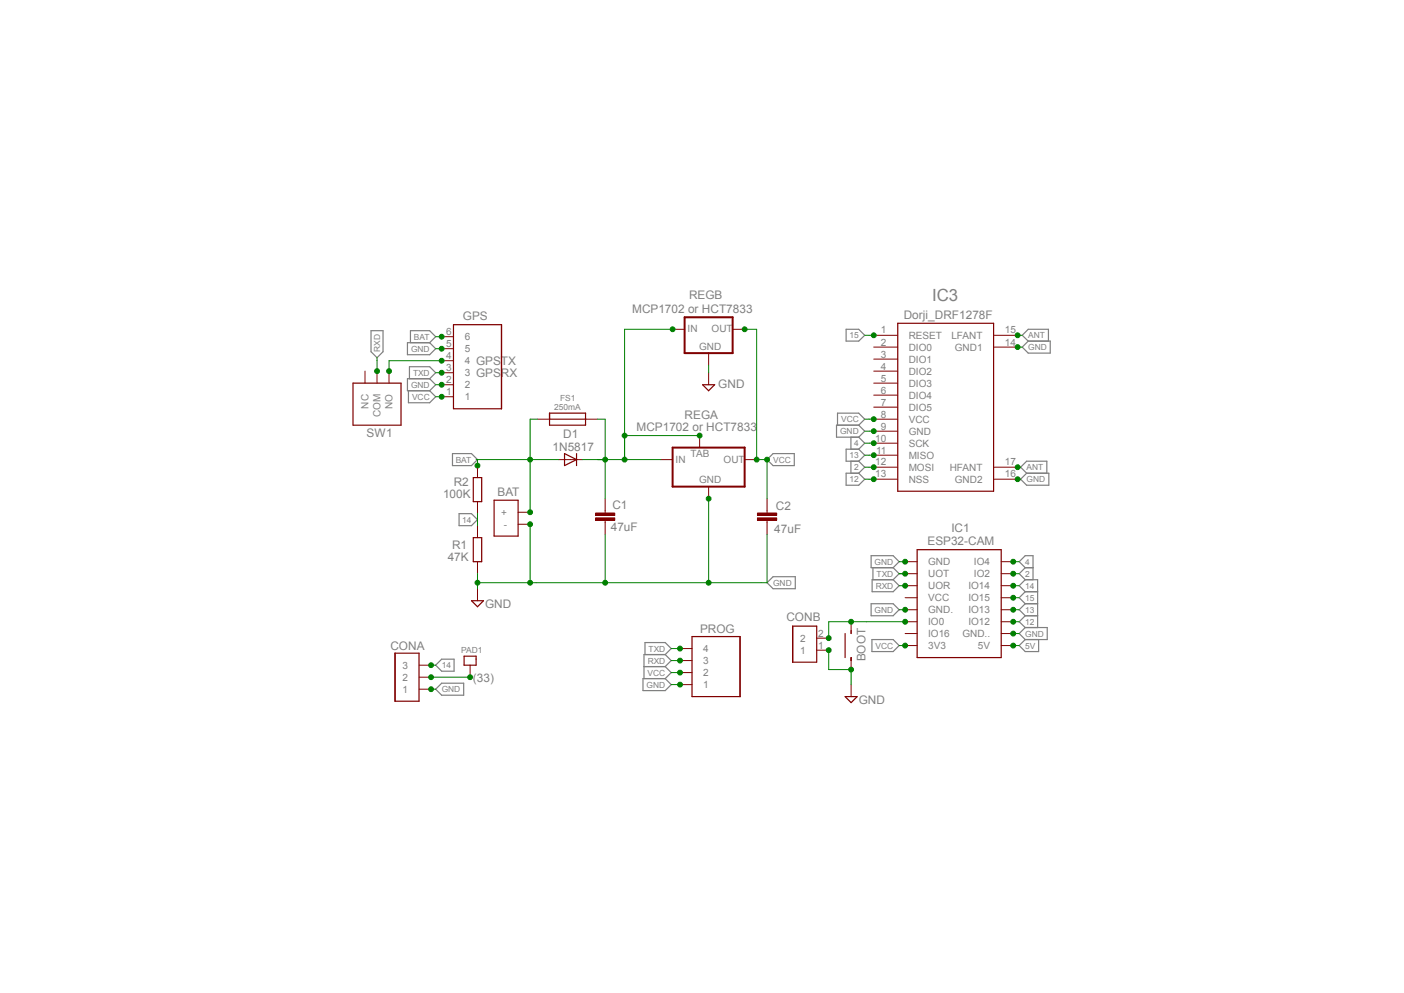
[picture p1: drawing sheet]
<svg xmlns="http://www.w3.org/2000/svg" width="297mm" height="210mm" viewBox="0 0 297 210" stroke-linecap="round" stroke-linejoin="round" font-family="sans-serif">
<g fill="none" stroke="#808080" stroke-width=".25">
<path d="M78.5 69.9h2.5v4.5l-1.2 1.2-1.3-1.2zM86.2 72.5h4.7l1.3 1.2-1.3 1.3h-4.7zM86.8 72.5v-2.6h4.1l1.3 1.3-1.3 1.3M179 69.6h2.7l1.2 1.3-1.2 1.2h-2.7zM216.2 73.4l1.3-1.3h4.7v2.6h-4.7zM217.5 72.1l-1.3-1.2 1.3-1.3h4.3v2.5M86.4 82.6v2.6h4.5l1.3-1.3-1.3-1.3M86.6 80.1v-2.5h4.3l1.3 1.2-1.3 1.3M90.9 80.1l1.3 1.3-1.3 1.2M90.9 80.1h-4.7v2.5h4.7M95.7 95.9h4l1.3 1.3-1.3 1.3h-4zM162.3 97.2l1.2-1.3h4.5v2.6h-4.5z"/>
<path d="M177.2 89.9v-2.5h4.5l1.2 1.2-1.2 1.3M180 92.5v2.5M180 97.5v2.6M181.7 89.9l1.2 1.3-1.2 1.3M181.7 89.9h-4.7v2.6h4.7M181.7 95h-2.7v2.5h2.7M181.7 97.5l1.2 1.3-1.2 1.3M181.7 95l1.2 1.3-1.2 1.2M181.7 92.5l1.2 1.2-1.2 1.3M97.1 108.6h2.6l1.3 1.3-1.3 1.3h-2.6zM179 100.1h2.7l1.2 1.2-1.2 1.3h-2.7zM184.3 117.5h4.6l1.3 1.3-1.3 1.3h-4.6z"/>
<path d="M215.9 101.3l1.3-1.2h4.7v2.5h-4.7zM217.2 100.1l-1.3-1.3 1.3-1.3h4.2v2.6M136.4 138.4v-2.5h4.3l1.3 1.3-1.3 1.2M140.7 138.4h-4.5v5.1M140.7 138.4l1.3 1.3-1.3 1.3M162.3 123.2l1.2-1.2h4.7v2.5h-4.7zM184.3 127.7h4.6l1.3 1.2-1.3 1.3h-4.6zM184.4 135.3h4.5l1.3 1.2-1.3 1.3h-4.5zM184.5 122.6h4.4l1.3 1.3-1.3 1.2h-4.4zM184.7 120.1v2.5M188.9 120.1l1.3 1.2-1.3 1.3M216.9 130.2h2.6"/>
<path d="M216.9 127.7h2.6M216.9 120.1h1.6M216.9 120.1l-1.3-1.3 1.3-1.3h1.6v5.1M216.9 132.7l-1.3 1.3 1.3 1.3M216.9 132.7h4.6v2.6h-4.6M216.9 135.3l-1.3 1.2 1.3 1.3h2.8v-2.5M216.9 125.1h2.6M216.9 122.6h2.6v10.1M216.9 120.1l-1.3 1.2 1.3 1.3M216.9 122.6l-1.3 1.3 1.3 1.2M216.9 125.1l-1.3 1.3 1.3 1.3M216.9 127.7l-1.3 1.2 1.3 1.3"/>
<path d="M216.9 130.2l-1.3 1.3 1.3 1.2M92.2 140.7l1.2-1.3h2.7v2.5h-2.7zM93.4 144.5h4.7v2.5h-4.7l-1.2-1.2zM136 143.5h4.7l1.3 1.3-1.3 1.2h-4.7zM136.2 141h4.5M140.7 141l1.3 1.2-1.3 1.3"/>
</g>
<path d="M95.9 68.7h10.2v17.7h-10.2zM100.1 101h1.8v5.1h-1.8zM100.1 113.7h1.8v5.1h-1.8zM104.5 105.8h5.1v7.6h-5.1zM194 116.2h17.8v22.9h-17.8zM99.7 127h2.6l-1.3 1.3zM146.4 134.6h10.1v12.7h-10.1z" fill="none" stroke="#800000" stroke-width=".25"/>
<g fill="none" stroke="#800000" stroke-width=".21">
<path d="M93.4 78.8h2.5M93.4 76.3h2.5M93.4 73.7h2.5M93.4 71.2h2.5M93.4 83.9h2.5M93.4 81.4h2.5M101 98.5v2.5M139.7 97.2h2.6M148 92.1v2.6M157.5 97.2h2.6M101 106.1v2.5M101 111.2v2.5"/>
<path d="M101 118.8v2.5M109.6 108.3h2.5M109.6 110.9h2.5M149.9 102.9v2.6M162.3 108v.5M162.3 110v.5M191.5 118.8h2.5M211.8 118.8h2.5M101 124.5v2.5M143.8 139.7h2.6M143.8 137.2h2.6M191.5 121.3h2.5"/>
<path d="M191.5 123.9h2.5M191.5 126.4h2.5M191.5 131.5h2.5M191.5 134h2.5M191.5 136.5h2.5M191.5 128.9h2.5M211.8 121.3h2.5M211.8 123.9h2.5M211.8 126.4h2.5M211.8 131.5h2.5M211.8 134h2.5M211.8 136.5h2.5"/>
<path d="M211.8 128.9h2.5M143.8 144.8h2.6M143.8 142.2h2.6"/>
</g>
<path d="M142.3 94.7h15.2v8.2h-15.2z" fill="none" stroke="#800000" stroke-width=".42"/>
<path d="M160.2 109.5h4.1v.5h-4.1z" fill-rule="evenodd" fill="#800000"/>
<path d="M160.2 109.5h4.1v.5h-4.1z" fill="none" stroke="#800000" stroke-width=".21"/>
<path d="M160.2 108.5h4.1v.5h-4.1z" fill-rule="evenodd" fill="#800000"/>
<path d="M128 108v.5M128 110v.5M160.2 108.5h4.1v.5h-4.1zM162.3 105.5v2.5M162.3 110.5v2.6" fill="none" stroke="#800000" stroke-width=".21"/>
<path d="M126 109.5h4v.5h-4z" fill-rule="evenodd" fill="#800000"/>
<path d="M126 109.5h4v.5h-4z" fill="none" stroke="#800000" stroke-width=".21"/>
<path d="M126 108.5h4v.5h-4z" fill-rule="evenodd" fill="#800000"/>
<g fill="none" stroke="#800000" stroke-width=".21">
<path d="M77.2 78.5v2.5M79.8 78.5v2.5M82.3 78.5v2.5M142.3 69.6h2.5M149.9 74.7v2.5M149.9 78.8v2.6M155 69.6h2.5M184.8 70.9h5.1M184.8 73.4h5.1M184.8 75.9h5.1M184.8 78.5h5.1M210.2 70.9h5.1"/>
<path d="M210.2 73.4h5.1M113.7 88.6h2.5M118.2 97.2h5M123.9 88.6h2.5M184.8 88.6h5.1M184.8 81h5.1M184.8 83.6h5.1M184.8 86.1h5.1M184.8 91.2h5.1M184.8 93.7h5.1M184.8 96.3h5.1M184.8 98.8h5.1"/>
<path d="M210.2 98.8h5.1M126 108.5h4v.5h-4zM128 105.5v2.5M128 110.5v2.6M184.8 101.3h5.1M210.2 101.3h5.1M172.8 137.5h2.5M172.8 135h2.5M180 131.5v2.5M180 139.1v2.5M88.6 145.8h2.6M88.6 143.2h2.6"/>
<path d="M88.6 140.7h2.6M99.4 140.7v2.5M180 144.8v2.5"/>
</g>
<g fill="none" stroke="#800000" stroke-width=".25">
<path d="M189.9 68.4h20.3v35.5h-20.3zM74.7 81h10.1v8.9h-10.1zM116.2 87.4h7.7v2.5h-7.7zM116.2 88.6h7.7M119.4 95.9l2.6 1.3-2.6 1.3zM122 95.9v2.6M148.6 81.4h2.6l-1.3 1.2zM83.6 138.1h5v10.2h-5zM98.2 138.8h2.5v1.9h-2.5zM167.7 132.4h5.1v7.6h-5.1zM178.8 134v5.1M180 133.3v.7"/>
<path d="M180 139.1v.6M178.8 147.3h2.5l-1.3 1.3z"/>
</g>
<path d="M144.8 67.1h10.2v7.6h-10.2z" fill="none" stroke="#800000" stroke-width=".42"/>
<path d="M101 121.3v3.2" fill="none" stroke="#008000" stroke-width=".21"/>
<circle cx="101" cy="123.2" r=".51" fill="#008000"/>
<g fill="none" stroke="#008000" stroke-width=".21">
<path d="M101 123.2h11.1"/>
<circle cx="101" cy="123.2" r=".51"/>
</g>
<circle cx="112.1" cy="110.9" r=".51" fill="#008000"/>
<g fill="none" stroke="#008000" stroke-width=".21">
<path d="M112.1 110.9v12.3M149.9 105.5v17.7"/>
<circle cx="112.1" cy="110.9" r=".51"/>
</g>
<circle cx="149.9" cy="105.5" r=".51" fill="#008000"/>
<g fill="none" stroke="#008000" stroke-width=".21">
<path d="M112.1 123.2h1.3"/>
<circle cx="149.9" cy="105.5" r=".51"/>
</g>
<circle cx="112.1" cy="123.2" r=".51" fill="#008000"/>
<g fill="none" stroke="#008000" stroke-width=".21">
<path d="M162.3 113.1v10.1h-48.9"/>
<circle cx="112.1" cy="123.2" r=".51"/>
</g>
<circle cx="149.9" cy="123.2" r=".51" fill="#008000"/>
<g fill="none" stroke="#008000" stroke-width=".21">
<path d="M128 113.1v10.1"/>
<circle cx="149.9" cy="123.2" r=".51"/>
</g>
<circle cx="128" cy="123.2" r=".51" fill="#008000"/>
<g fill="none" stroke="#008000" stroke-width=".21">
<path d="M92.2 81.4h1.2"/>
<circle cx="128" cy="123.2" r=".51"/>
</g>
<circle cx="93.4" cy="81.4" r=".51" fill="#008000"/>
<g fill="none" stroke="#008000" stroke-width=".21">
<path d="M190.2 128.9h1.3"/>
<circle cx="93.4" cy="81.4" r=".51"/>
</g>
<circle cx="191.5" cy="128.9" r=".51" fill="#008000"/>
<g fill="none" stroke="#008000" stroke-width=".21">
<path d="M190.2 118.8h1.3"/>
<circle cx="191.5" cy="128.9" r=".51"/>
</g>
<circle cx="191.5" cy="118.8" r=".51" fill="#008000"/>
<g fill="none" stroke="#008000" stroke-width=".21">
<path d="M214.3 134h1.3"/>
<circle cx="191.5" cy="118.8" r=".51"/>
</g>
<circle cx="214.3" cy="134" r=".51" fill="#008000"/>
<g fill="none" stroke="#008000" stroke-width=".21">
<path d="M142 144.8h1.8"/>
<circle cx="214.3" cy="134" r=".51"/>
</g>
<circle cx="143.8" cy="144.8" r=".51" fill="#008000"/>
<g fill="none" stroke="#008000" stroke-width=".21">
<path d="M91.2 145.8h1"/>
<circle cx="143.8" cy="144.8" r=".51"/>
</g>
<circle cx="91.2" cy="145.8" r=".51" fill="#008000"/>
<g fill="none" stroke="#008000" stroke-width=".21">
<path d="M92.2 73.7h1.2"/>
<circle cx="91.2" cy="145.8" r=".51"/>
</g>
<circle cx="93.4" cy="73.7" r=".51" fill="#008000"/>
<g fill="none" stroke="#008000" stroke-width=".21">
<path d="M180 141.6v3.2"/>
<circle cx="93.4" cy="73.7" r=".51"/>
</g>
<circle cx="180" cy="141.6" r=".51" fill="#008000"/>
<g fill="none" stroke="#008000" stroke-width=".21">
<path d="M175.3 137.5v4.1h4.7"/>
<circle cx="180" cy="141.6" r=".51"/>
</g>
<circle cx="175.3" cy="137.5" r=".51" fill="#008000"/>
<g fill="none" stroke="#008000" stroke-width=".21">
<path d="M149.9 77.2v1.6M182.9 91.2h1.9"/>
<circle cx="175.3" cy="137.5" r=".51"/>
</g>
<circle cx="184.8" cy="91.2" r=".51" fill="#008000"/>
<g fill="none" stroke="#008000" stroke-width=".21">
<path d="M215.3 73.4h.9"/>
<circle cx="184.8" cy="91.2" r=".51"/>
</g>
<circle cx="215.3" cy="73.4" r=".51" fill="#008000"/>
<g fill="none" stroke="#008000" stroke-width=".21">
<path d="M215.3 101.3h.6"/>
<circle cx="215.3" cy="73.4" r=".51"/>
</g>
<circle cx="215.3" cy="101.3" r=".51" fill="#008000"/>
<g fill="none" stroke="#008000" stroke-width=".21">
<path d="M92.2 83.9h1.2"/>
<circle cx="215.3" cy="101.3" r=".51"/>
</g>
<circle cx="93.4" cy="83.9" r=".51" fill="#008000"/>
<g fill="none" stroke="#008000" stroke-width=".21">
<path d="M190.2 136.5h1.3"/>
<circle cx="93.4" cy="83.9" r=".51"/>
</g>
<circle cx="191.5" cy="136.5" r=".51" fill="#008000"/>
<g fill="none" stroke="#008000" stroke-width=".21">
<path d="M142 142.2h1.8"/>
<circle cx="191.5" cy="136.5" r=".51"/>
</g>
<circle cx="143.8" cy="142.2" r=".51" fill="#008000"/>
<g fill="none" stroke="#008000" stroke-width=".21">
<path d="M160.1 97.2h2.2v8.3"/>
<circle cx="143.8" cy="142.2" r=".51"/>
</g>
<circle cx="162.3" cy="97.2" r=".51" fill="#008000"/>
<g fill="none" stroke="#008000" stroke-width=".21">
<path d="M157.5 69.6h2.6v27.6"/>
<circle cx="162.3" cy="97.2" r=".51"/>
</g>
<circle cx="157.5" cy="69.6" r=".51" fill="#008000"/>
<circle cx="157.5" cy="69.6" r=".51" fill="none" stroke="#008000" stroke-width=".21"/>
<circle cx="160.1" cy="97.2" r=".51" fill="#008000"/>
<g fill="none" stroke="#008000" stroke-width=".21">
<path d="M182.9 88.6h1.9"/>
<circle cx="160.1" cy="97.2" r=".51"/>
</g>
<circle cx="184.8" cy="88.6" r=".51" fill="#008000"/>
<g fill="none" stroke="#008000" stroke-width=".21">
<path d="M142 139.7h1.8"/>
<circle cx="184.8" cy="88.6" r=".51"/>
</g>
<circle cx="143.8" cy="139.7" r=".51" fill="#008000"/>
<g fill="none" stroke="#008000" stroke-width=".21">
<path d="M190.2 123.9h1.3"/>
<circle cx="143.8" cy="139.7" r=".51"/>
</g>
<circle cx="191.5" cy="123.9" r=".51" fill="#008000"/>
<g fill="none" stroke="#008000" stroke-width=".21">
<path d="M79.8 75.6v2.9"/>
<circle cx="191.5" cy="123.9" r=".51"/>
</g>
<circle cx="79.8" cy="78.5" r=".51" fill="#008000"/>
<g fill="none" stroke="#008000" stroke-width=".21">
<path d="M142 137.2h1.8"/>
<circle cx="79.8" cy="78.5" r=".51"/>
</g>
<circle cx="143.8" cy="137.2" r=".51" fill="#008000"/>
<g fill="none" stroke="#008000" stroke-width=".21">
<path d="M190.2 121.3h1.3"/>
<circle cx="143.8" cy="137.2" r=".51"/>
</g>
<circle cx="191.5" cy="121.3" r=".51" fill="#008000"/>
<g fill="none" stroke="#008000" stroke-width=".21">
<path d="M92.2 78.8h1.2M190.2 121.3h1.3"/>
<circle cx="191.5" cy="121.3" r=".51"/>
</g>
<circle cx="93.4" cy="78.8" r=".51" fill="#008000"/>
<g fill="none" stroke="#008000" stroke-width=".21">
<path d="M100.7 97.2h17.5M112.1 97.2v11.1"/>
<circle cx="93.4" cy="78.8" r=".51"/>
</g>
<circle cx="112.1" cy="97.2" r=".51" fill="#008000"/>
<circle cx="112.1" cy="97.2" r=".51" fill="none" stroke="#008000" stroke-width=".21"/>
<circle cx="112.1" cy="108.3" r=".51" fill="#008000"/>
<g fill="none" stroke="#008000" stroke-width=".21">
<path d="M101 97.2v1.3M113.7 88.6h-1.6v8.6"/>
<circle cx="112.1" cy="108.3" r=".51"/>
</g>
<circle cx="101" cy="98.5" r=".51" fill="#008000"/>
<g fill="none" stroke="#008000" stroke-width=".21">
<path d="M92.2 71.2h1.2"/>
<circle cx="101" cy="98.5" r=".51"/>
</g>
<circle cx="93.4" cy="71.2" r=".51" fill="#008000"/>
<g fill="none" stroke="#008000" stroke-width=".21">
<path d="M183.2 131.5h8.3"/>
<circle cx="93.4" cy="71.2" r=".51"/>
</g>
<circle cx="191.5" cy="131.5" r=".51" fill="#008000"/>
<g fill="none" stroke="#008000" stroke-width=".21">
<path d="M180 131.5h3.2"/>
<circle cx="191.5" cy="131.5" r=".51"/>
</g>
<circle cx="180" cy="131.5" r=".51" fill="#008000"/>
<g fill="none" stroke="#008000" stroke-width=".21">
<path d="M180 131.5h-4.7v3.5"/>
<circle cx="180" cy="131.5" r=".51"/>
</g>
<circle cx="175.3" cy="135" r=".51" fill="#008000"/>
<g fill="none" stroke="#008000" stroke-width=".21">
<path d="M215.3 70.9h.9"/>
<circle cx="175.3" cy="135" r=".51"/>
</g>
<circle cx="215.3" cy="70.9" r=".51" fill="#008000"/>
<g fill="none" stroke="#008000" stroke-width=".21">
<path d="M215.3 98.8h.6"/>
<circle cx="215.3" cy="70.9" r=".51"/>
</g>
<circle cx="215.3" cy="98.8" r=".51" fill="#008000"/>
<g fill="none" stroke="#008000" stroke-width=".21">
<path d="M214.3 121.3h1.3"/>
<circle cx="215.3" cy="98.8" r=".51"/>
</g>
<circle cx="214.3" cy="121.3" r=".51" fill="#008000"/>
<g fill="none" stroke="#008000" stroke-width=".21">
<path d="M182.9 98.8h1.9"/>
<circle cx="214.3" cy="121.3" r=".51"/>
</g>
<circle cx="184.8" cy="98.8" r=".51" fill="#008000"/>
<g fill="none" stroke="#008000" stroke-width=".21">
<path d="M214.3 123.9h1.3"/>
<circle cx="184.8" cy="98.8" r=".51"/>
</g>
<circle cx="214.3" cy="123.9" r=".51" fill="#008000"/>
<g fill="none" stroke="#008000" stroke-width=".21">
<path d="M101 108.6v2.6M91.2 140.7h1"/>
<circle cx="214.3" cy="123.9" r=".51"/>
</g>
<circle cx="91.2" cy="140.7" r=".51" fill="#008000"/>
<g fill="none" stroke="#008000" stroke-width=".21">
<path d="M214.3 126.4h1.3"/>
<circle cx="91.2" cy="140.7" r=".51"/>
</g>
<circle cx="214.3" cy="126.4" r=".51" fill="#008000"/>
<g fill="none" stroke="#008000" stroke-width=".21">
<path d="M182.9 70.9h1.9"/>
<circle cx="214.3" cy="126.4" r=".51"/>
</g>
<circle cx="184.8" cy="70.9" r=".51" fill="#008000"/>
<g fill="none" stroke="#008000" stroke-width=".21">
<path d="M214.3 128.9h1.3"/>
<circle cx="184.8" cy="70.9" r=".51"/>
</g>
<circle cx="214.3" cy="128.9" r=".51" fill="#008000"/>
<g fill="none" stroke="#008000" stroke-width=".21">
<path d="M182.9 96.3h1.9"/>
<circle cx="214.3" cy="128.9" r=".51"/>
</g>
<circle cx="184.8" cy="96.3" r=".51" fill="#008000"/>
<g fill="none" stroke="#008000" stroke-width=".21">
<path d="M214.3 136.5h1.3"/>
<circle cx="184.8" cy="96.3" r=".51"/>
</g>
<circle cx="214.3" cy="136.5" r=".51" fill="#008000"/>
<g fill="none" stroke="#008000" stroke-width=".21">
<path d="M132.1 92.1h15.9"/>
<circle cx="214.3" cy="136.5" r=".51"/>
</g>
<circle cx="148" cy="92.1" r=".51" fill="#008000"/>
<g fill="none" stroke="#008000" stroke-width=".21">
<path d="M123.2 97.2h16.5M128 97.2v8.3"/>
<circle cx="148" cy="92.1" r=".51"/>
</g>
<circle cx="128" cy="97.2" r=".51" fill="#008000"/>
<g fill="none" stroke="#008000" stroke-width=".21">
<path d="M142.3 69.6h-10.2v22.5"/>
<circle cx="128" cy="97.2" r=".51"/>
</g>
<circle cx="142.3" cy="69.6" r=".51" fill="#008000"/>
<circle cx="142.3" cy="69.6" r=".51" fill="none" stroke="#008000" stroke-width=".21"/>
<circle cx="132.1" cy="92.1" r=".51" fill="#008000"/>
<g fill="none" stroke="#008000" stroke-width=".21">
<path d="M126.4 88.6h1.6v8.6h-1.6M132.1 92.1v5.1"/>
<circle cx="132.1" cy="92.1" r=".51"/>
</g>
<circle cx="132.1" cy="97.2" r=".51" fill="#008000"/>
<g fill="none" stroke="#008000" stroke-width=".21">
<path d="M91.2 143.2h8.2"/>
<circle cx="132.1" cy="97.2" r=".51"/>
</g>
<circle cx="99.4" cy="143.2" r=".51" fill="#008000"/>
<circle cx="99.4" cy="143.2" r=".51" fill="none" stroke="#008000" stroke-width=".21"/>
<circle cx="91.2" cy="143.2" r=".51" fill="#008000"/>
<g fill="none" stroke="#008000" stroke-width=".21">
<path d="M82.3 76.3h11.1"/>
<circle cx="91.2" cy="143.2" r=".51"/>
</g>
<circle cx="93.4" cy="76.3" r=".51" fill="#008000"/>
<g fill="none" stroke="#008000" stroke-width=".21">
<path d="M82.3 76.3v2.2"/>
<circle cx="93.4" cy="76.3" r=".51"/>
</g>
<circle cx="82.3" cy="78.5" r=".51" fill="#008000"/>
<g fill="none" stroke="#008000" stroke-width=".21">
<path d="M214.3 131.5h1.3"/>
<circle cx="82.3" cy="78.5" r=".51"/>
</g>
<circle cx="214.3" cy="131.5" r=".51" fill="#008000"/>
<g fill="none" stroke="#008000" stroke-width=".21">
<path d="M182.9 101.3h1.9"/>
<circle cx="214.3" cy="131.5" r=".51"/>
</g>
<circle cx="184.8" cy="101.3" r=".51" fill="#008000"/>
<g fill="none" stroke="#008000" stroke-width=".21">
<path d="M214.3 118.8h1.3"/>
<circle cx="184.8" cy="101.3" r=".51"/>
</g>
<circle cx="214.3" cy="118.8" r=".51" fill="#008000"/>
<g fill="none" stroke="#008000" stroke-width=".21">
<path d="M182.9 93.7h1.9"/>
<circle cx="214.3" cy="118.8" r=".51"/>
</g>
<circle cx="184.8" cy="93.7" r=".51" fill="#008000"/>
<circle cx="184.8" cy="93.7" r=".51" fill="none" stroke="#008000" stroke-width=".21"/>
<text font-size="3.6" fill="#808080" x="197.2" y="63.6">IC3</text>
<g font-size="2.5" fill="#808080">
<text x="145.8" y="63.3">REGB</text>
<text x="97.9" y="67.6">GPS</text>
<text x="133.7" y="66.1">MCP1702 or HCT7833</text>
<text x="191.2" y="67.4">Dorji_DRF1278F</text>
<text x="100.7" y="77.2">GPSTX</text>
<text x="100.7" y="79.8">GPSRX</text>
<text x="151.9" y="82">GND</text>
<text x="144.8" y="88.6">REGA</text>
<text x="77.6" y="92.5">SW1</text>
<text x="116.9" y="95.4">1N5817</text>
<text x="119.1" y="92.6">D1</text>
<text x="134.7" y="91.2">MCP1702 or HCT7833</text>
<text x="93.7" y="105.3">100K</text>
<text x="96" y="102.7">R2</text>
<text x="105.2" y="104.9">BAT</text>
<text x="129.5" y="107.6">C1</text>
<text x="164.1" y="108">C2</text>
<text x="129.2" y="112.4">47uF</text>
<text x="163.8" y="112.7">47uF</text>
<text x="201.3" y="112.4">IC1</text>
<text x="94.7" y="118.6">47K</text>
<text x="95.6" y="116">R1</text>
<text x="196.2" y="115.3">ESP32-CAM</text>
<text x="102.6" y="128.6">GND</text>
<text x="166.4" y="131.4">CONB</text>
<text x="82.6" y="137.4">CONA</text>
<text x="148.1" y="133.9">PROG</text>
<text x="183.1" y="139.9" transform="rotate(-90 183.1 139.9)">BOOT</text>
<text x="100" y="144.1">(33)</text>
<text x="181.7" y="148.9">GND</text>
</g>
<g font-size="2.1" fill="#808080">
<text x="94.4" y="70.9">6</text>
<text x="98.3" y="72">6</text>
<text x="145.5" y="70.3">IN</text>
<text x="150.5" y="70.3">OUT</text>
<text x="186.4" y="70.5">1</text>
<text x="192.2" y="71.7">RESET</text>
<text x="201.3" y="71.7">LFANT</text>
<text x="212.6" y="70.5">15</text>
<text x="94.4" y="75.9">4</text>
<text x="94.4" y="73.4">5</text>
<text x="98.3" y="77">4</text>
<text x="98.3" y="74.5">5</text>
<text x="147.9" y="73.9">GND</text>
<text x="186.4" y="73.1">2</text>
<text x="186.4" y="75.6">3</text>
<text x="192.2" y="74.2">DIO0</text>
<text x="192.2" y="76.7">DIO1</text>
<text x="202" y="74.2">GND1</text>
<text x="212.6" y="73.1">14</text>
<text x="94.4" y="83.5">1</text>
<text x="94.4" y="81">2</text>
<text x="94.4" y="78.4">3</text>
<text x="98.3" y="82.1">2</text>
<text x="98.3" y="79.6">3</text>
<text x="186.4" y="78.1">4</text>
<text x="186.4" y="80.7">5</text>
<text x="186.4" y="83.2">6</text>
<text x="192.2" y="79.2">DIO2</text>
<text x="192.2" y="81.8">DIO3</text>
<text x="78" y="86.4" transform="rotate(-90 78 86.4)">NC</text>
<text x="80.5" y="88.3" transform="rotate(-90 80.5 88.3)">COM</text>
<text x="83.1" y="86.5" transform="rotate(-90 83.1 86.5)">NO</text>
<text x="98.3" y="84.7">1</text>
<text x="186.4" y="85.8">7</text>
<text x="186.4" y="88.3">8</text>
<text x="192.2" y="84.3">DIO4</text>
<text x="192.2" y="86.9">DIO5</text>
<text x="192.2" y="89.4">VCC</text>
<text x="185.2" y="93.4">10</text>
<text x="185.3" y="95.9">11</text>
<text x="186.4" y="90.8">9</text>
<text x="192.2" y="91.9">GND</text>
<text x="192.2" y="94.5">SCK</text>
<text x="142.9" y="97.8">IN</text>
<text x="146.1" y="96.6">TAB</text>
<text x="153.1" y="97.8">OUT</text>
<text x="185.2" y="98.4">12</text>
<text x="185.2" y="101">13</text>
<text x="192.2" y="97">MISO</text>
<text x="192.2" y="99.6">MOSI</text>
<text x="200.9" y="99.6">HFANT</text>
<text x="212.6" y="101">16</text>
<text x="212.6" y="98.4">17</text>
<text x="147.9" y="102.1">GND</text>
<text x="192.2" y="102.1">NSS</text>
<text x="202" y="102.1">GND2</text>
<text x="106" y="109.1">+</text>
<text x="106.6" y="111.6">-</text>
<text x="196.3" y="119.5">GND</text>
<text x="206" y="119.5">IO4</text>
<text x="196.3" y="122.1">UOT</text>
<text x="196.3" y="124.6">UOR</text>
<text x="204.9" y="124.6">IO14</text>
<text x="206" y="122.1">IO2</text>
<text x="196.3" y="127.2">VCC</text>
<text x="196.3" y="129.7">GND.</text>
<text x="204.9" y="129.7">IO13</text>
<text x="204.9" y="127.2">IO15</text>
<text x="148.8" y="137.9">4</text>
<text x="169.2" y="135.7">2</text>
<text x="173.1" y="137.2">1</text>
<text x="173.1" y="134.6">2</text>
<text x="196.3" y="132.2">IO0</text>
<text x="196.3" y="134.7">IO16</text>
<text x="196.3" y="137.3">3V3</text>
<text x="203.6" y="134.8">GND..</text>
<text x="204.9" y="132.2">IO12</text>
<text x="206.9" y="137.3">5V</text>
<text x="85.1" y="144">2</text>
<text x="85.1" y="141.4">3</text>
<text x="148.8" y="143">2</text>
<text x="148.8" y="140.5">3</text>
<text x="169.2" y="138.3">1</text>
<text x="85.1" y="146.5">1</text>
<text x="148.8" y="145.5">1</text>
</g>
<g font-size="1.8" fill="#808080">
<text x="87.5" y="71.8">BAT</text>
<text x="179.7" y="71.5">15</text>
<text x="217.5" y="71.5">ANT</text>
<text x="80.4" y="74.4" transform="rotate(-90 80.4 74.4)">RXD</text>
<text x="87" y="74.4">GND</text>
<text x="217.5" y="74">GND</text>
<text x="87" y="82">GND</text>
<text x="87.4" y="79.5">TXD</text>
<text x="87.2" y="84.5">VCC</text>
<text x="117.2" y="86.7">250mA</text>
<text x="118.5" y="84.8">FS1</text>
<text x="177.9" y="89.3">VCC</text>
<text x="177.7" y="91.8">GND</text>
<text x="180.7" y="94.4">4</text>
<text x="96.4" y="97.8">BAT</text>
<text x="163.5" y="97.8">VCC</text>
<text x="179.7" y="96.9">13</text>
<text x="179.7" y="102">12</text>
<text x="180.7" y="99.4">2</text>
<text x="217.2" y="102">GND</text>
<text x="217.2" y="99.4">ANT</text>
<text x="97.8" y="110.5">14</text>
<text x="185" y="119.4">GND</text>
<text x="216.9" y="119.4">4</text>
<text x="163.5" y="123.9">GND</text>
<text x="185.2" y="124.5">RXD</text>
<text x="185.4" y="122">TXD</text>
<text x="216.9" y="122">2</text>
<text x="216.9" y="124.5">14</text>
<text x="185" y="129.6">GND</text>
<text x="216.9" y="127">15</text>
<text x="216.9" y="129.6">13</text>
<text x="137.2" y="137.8">TXD</text>
<text x="185.2" y="137.2">VCC</text>
<text x="216.9" y="134.6">GND</text>
<text x="216.9" y="137.2">5V</text>
<text x="216.9" y="132.1">12</text>
<text x="93.4" y="141.3">14</text>
<text x="97.5" y="138.1">PAD1</text>
<text x="137" y="142.9">VCC</text>
<text x="137" y="140.3">RXD</text>
<text x="93.4" y="146.4">GND</text>
<text x="136.8" y="145.4">GND</text>
</g>
</svg>
